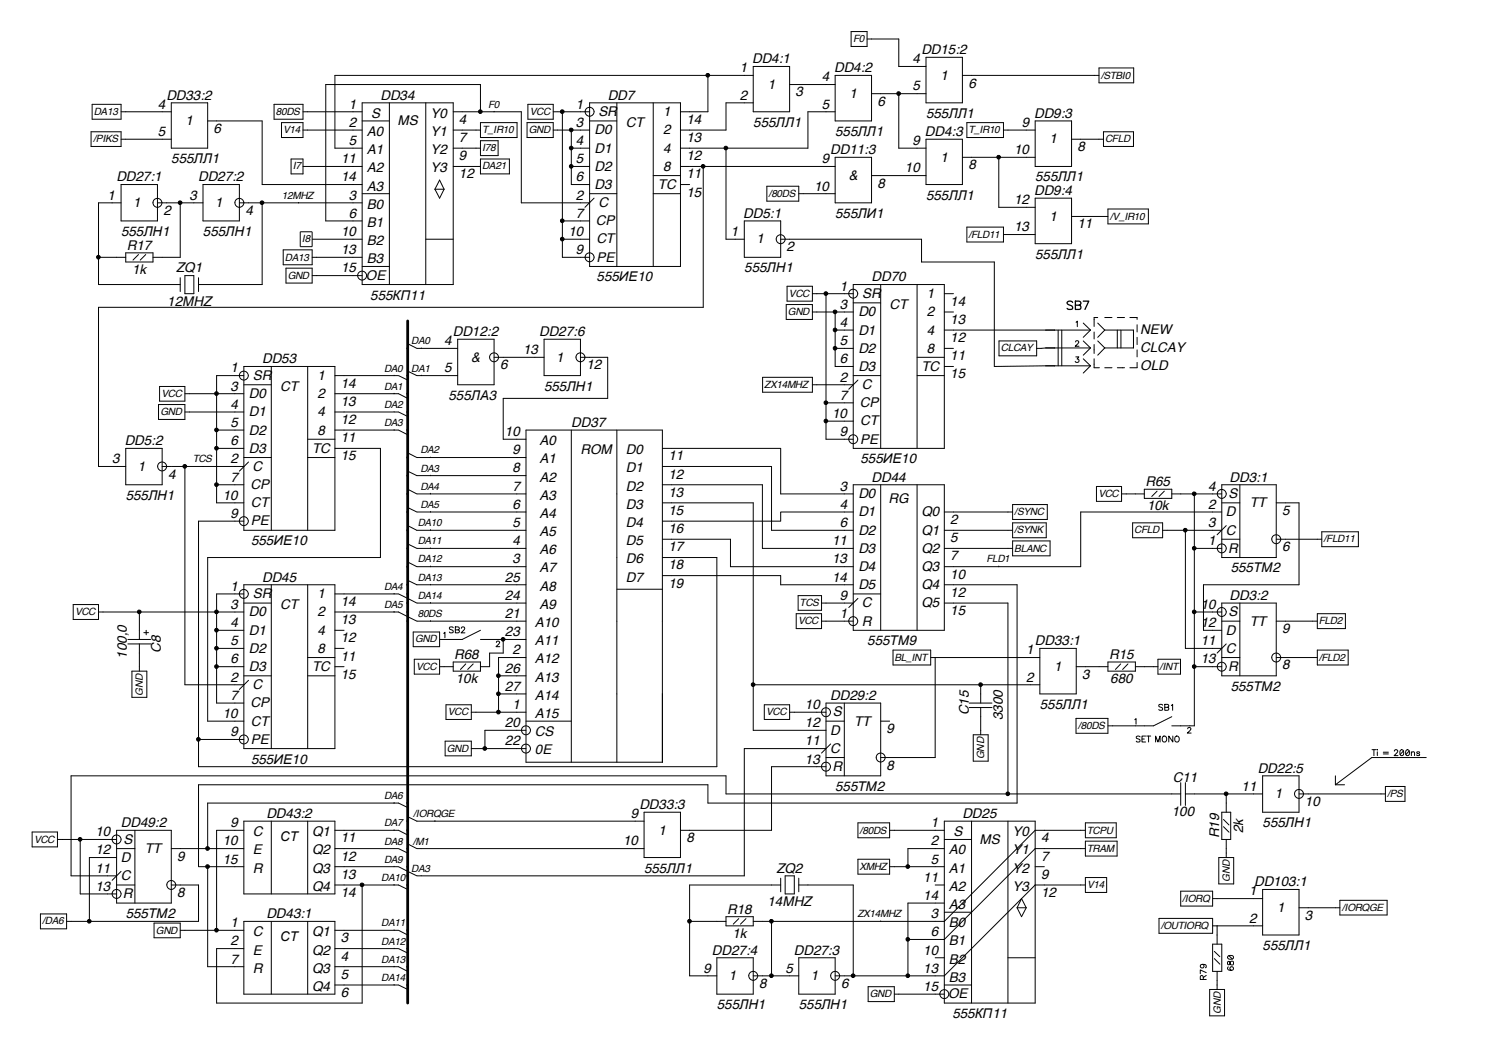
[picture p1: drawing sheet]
<svg xmlns="http://www.w3.org/2000/svg" width="297mm" height="210mm" viewBox="0 0 297 210" stroke-linecap="round" stroke-linejoin="round" font-family="sans-serif">
<g fill="#000" stroke="#000" stroke-width=".2">
<circle cx="140.8" cy="15" r=".37"/>
<circle cx="178.8" cy="18.6" r=".37"/>
<circle cx="95.6" cy="22.2" r=".37"/>
<circle cx="111.9" cy="22.2" r=".37"/>
<circle cx="113.6" cy="33.1" r=".37"/>
<circle cx="113.6" cy="29.5" r=".37"/>
<circle cx="113.6" cy="25.9" r=".37"/>
<circle cx="139.9" cy="33.1" r=".37"/>
<circle cx="144.4" cy="29.5" r=".37"/>
<circle cx="198.7" cy="31.3" r=".37"/>
<circle cx="19.6" cy="51.2" r=".37"/>
<circle cx="35.8" cy="40.3" r=".37"/>
<circle cx="52.1" cy="40.3" r=".37"/>
<circle cx="111.9" cy="43.9" r=".37"/>
<circle cx="111.9" cy="47.6" r=".37"/>
<circle cx="164.3" cy="58.4" r=".37"/>
<circle cx="43.1" cy="78.3" r=".37"/>
<circle cx="166.1" cy="65.6" r=".37"/>
<circle cx="166.1" cy="62" r=".37"/>
<circle cx="166.1" cy="69.3" r=".37"/>
<circle cx="36.8" cy="92.8" r=".37"/>
<circle cx="43.1" cy="89.2" r=".37"/>
<circle cx="43.1" cy="85.5" r=".37"/>
<circle cx="43.1" cy="96.4" r=".37"/>
<circle cx="164.3" cy="83.8" r=".37"/>
<circle cx="164.3" cy="80.1" r=".37"/>
<circle cx="237.6" cy="98.2" r=".37"/>
<circle cx="235.8" cy="105.5" r=".37"/>
<circle cx="237.6" cy="109.1" r=".37"/>
<circle cx="27.7" cy="121.7" r=".37"/>
<circle cx="43.1" cy="125.4" r=".37"/>
<circle cx="43.1" cy="132.6" r=".37"/>
<circle cx="43.1" cy="121.7" r=".37"/>
<circle cx="43.1" cy="129" r=".37"/>
<circle cx="99.2" cy="138" r=".37"/>
<circle cx="99.2" cy="134.4" r=".37"/>
<circle cx="100.1" cy="127.2" r=".37"/>
<circle cx="149.8" cy="136.2" r=".37"/>
<circle cx="195.1" cy="136.2" r=".37"/>
<circle cx="237.6" cy="132.6" r=".37"/>
<circle cx="237.6" cy="121.7" r=".37"/>
<circle cx="39.5" cy="147.1" r=".37"/>
<circle cx="96.4" cy="148.9" r=".37"/>
<circle cx="99.2" cy="141.7" r=".37"/>
<circle cx="200.5" cy="157.9" r=".37"/>
<circle cx="243.9" cy="157.9" r=".37"/>
<circle cx="15.9" cy="167" r=".37"/>
<circle cx="41.3" cy="168.8" r=".37"/>
<circle cx="41.3" cy="172.4" r=".37"/>
<circle cx="72" cy="176.1" r=".37"/>
<circle cx="180.6" cy="172.4" r=".37"/>
<circle cx="17.8" cy="183.3" r=".37"/>
<circle cx="43.1" cy="185.1" r=".37"/>
<circle cx="137.2" cy="183.3" r=".37"/>
<circle cx="153.5" cy="183.3" r=".37"/>
<circle cx="153.5" cy="194.1" r=".37"/>
<circle cx="169.7" cy="194.1" r=".37"/>
<circle cx="180.6" cy="194.1" r=".37"/>
<circle cx="180.6" cy="186.9" r=".37"/>
</g>
<g fill="none" stroke="#000" stroke-width=".2">
<path d="M140.8 15v7.2h-5.4M149.9 13.2h7.2v9h-7.2zM149.9 15h-83.3v14.5h5.5M157.1 16.8h9.1M166.2 15h7.2v9.1h-7.2zM169.3 6.3h3.2v2.9h-3.2zM172.5 7.8h6.3v5.4h5.4M173.4 18.6h10.8M178.8 18.6v10.9h5.4M184.2 11.4h7.3v9.1h-7.3zM191.5 15h27.2M218.7 13.5h6.9v3h-6.9z"/>
<path d="M18.1 26.2h6v2.9h-6zM18.3 20.8h5.8v2.9h-5.8zM24.1 22.2h10M24.1 27.7h10M24.1 36.7h7.2v7.3h-7.2zM34.1 20.5h7.2v9h-7.2zM40.4 36.7h7.2v7.3h-7.2zM41.3 24.1h10.9v12.6h19.9M54.5 20.8h5.8v2.9h-5.8zM56 24.4h4.3v3h-4.3zM57.9 31.6h2.4v3h-2.4zM60.3 22.2h11.8"/>
<path d="M60.3 33.1h11.8M60.3 25.9h11.8M72.1 20.5h18.1v36.1h-18.1zM72.1 24.1h5.4M72.1 38.5h5.4M77.5 20.5v36.1M84.7 20.5v36.1M86.5 37.6l1-1.8 .8 1.8M86.5 37.6l1 1.8 .8-1.8M86.5 37.6h1.8M90.2 22.2h13.5v18.2h13.6M90.2 33.1h5.4"/>
<path d="M90.2 25.9h5.4M90.2 29.5h5.4M95.6 22.2v-5.4h-30.8v27.2h7.3M95.6 24.4h7.3v3h-7.3zM95.6 28h3.5v3h-3.5zM95.6 31.6h5.7v3h-5.7zM98.3 22.2h.1M104.9 24.4h5.2v3h-5.2zM105 20.8h5.1v2.9h-5.1zM110.1 22.2h7.2M110.1 25.9h7.2M111.9 22.2v29h5.4"/>
<path d="M113.7 33.1h3.6M113.7 25.9v10.8h3.6M113.7 29.5h3.6M117.3 20.5h18.1v32.5h-18.1zM117.3 24.1h5.4M117.3 38.5h5.4M118.2 39.4l-1.8 1.8M122.7 20.5v32.5M130 34.9h5.4M130 38.5h5.4M130 20.5v32.5M135.4 33.1h30.8"/>
<path d="M135.4 36.7h1.8M139.9 33.1v28h-120.3v31.7h5.4M144.4 29.5v18.1h3.7M149.9 20.5h-5.5v5.4h-9M152.6 37.1h6.3v2.9h-6.3zM158.9 38.5h7.3M166.2 22.2h-5.5v7.3h-25.3M166.2 31.3h7.2v9.1h-7.2zM173.4 34.9h10.8M184.2 27.7h7.3v9h-7.3zM191.5 31.3h14.5M192.4 24.4h7.2v3h-7.2z"/>
<path d="M198.7 31.3v9.9h7.3M199.6 25.9h6.4M206 24.1h7.2v9h-7.2zM206 39.4h7.2v9.1h-7.2zM213.2 27.7h6.3M219.5 26.2h6v2.9h-6zM19.6 51.2h5.4M24.1 40.4h-4.5v16.2h16.3M25 50.3h5.4v1.8h-5.4zM27.6 50.6l-1.1 1.1M29 50.6l-1.1 1.1M31.3 40.4h9.1"/>
<path d="M35.9 40.4v10.8h-5.5M35.9 55.3v2.7M36.8 54.8h1.8v3.6h-1.8zM39.5 55.3v2.7M47.6 40.4h24.5M52.2 40.4v16.2h-12.7M56.3 49.7h5.8v3h-5.8zM56.9 53.4h5.2v2.9h-5.2zM59.4 40.3v.1M59.7 46.1h2.4v3h-2.4zM62.1 47.6h10M62.1 54.8h10"/>
<path d="M62.1 51.2h10M72.1 53h5.4M84.7 47.6h5.5M111.9 47.6h5.4M111.9 44h5.4M148.1 44h7.2v7.2h-7.2zM155.3 47.6h28v4.5h14.5v20.8l19.2-.1M156.6 57h5v2.9h-5zM161.6 58.4h8.2M164.3 58.4v29h5.5M169.8 56.6h18.1v32.6h-18.1zM175.2 56.6v32.6"/>
<path d="M182.5 56.6v32.6M187.9 58.4h1.8M192.4 45.2h7.2v2.9h-7.2zM199.6 46.7h6.4M213.2 43.1h7.2M220.4 41.6h8.1v2.9h-8.1zM31.7 76.9h5.1v2.9h-5.1zM36.8 78.3h11.7M48.5 74.7h-5.4v25.3h5.4M48.5 72.9h18.1v32.6h-18.1zM48.5 76.6h5.5M54 72.9v32.6"/>
<path d="M61.2 72.9v32.6M66.6 74.7h12.7l1.8 .9M66.6 78.3h12.7l1.8 1M78.4 74.6v.1M78.4 78.2v.1M81.1 73.8l1.8 .9h8.2M81.1 68.4l1.8 .9h8.2M83.8 69.2v.1M83.8 74.6v.1M91.1 67.5h7.2v9.1h-7.2zM98.3 71.1h9.9M108.2 67.5h7.3v7.2h-7.3z"/>
<path d="M115.5 71.1h5.4v8.2h-20.8v8.1h4.5M151.7 75.1h9.9v2.9h-9.9zM156.4 60.6h5.2v3h-5.2zM161.6 76.6h8.2M161.6 62.1h8.2M166.2 69.3h3.6M166.2 62.1v10.8h3.6M166.2 65.7h3.6M169.8 74.7h5.4M169.8 60.3h5.4M170.7 75.6l-1.8 1.8M182.5 74.7h5.4"/>
<path d="M182.5 71.1h5.4M187.9 69.3h1.8M187.9 65.7h29.1M187.9 72.9h1.8M187.9 62.1h1.8M198.8 67.8h7.4v3h-7.4zM210.5 65.7v7.1M211.2 65.7v7.1M214 68l.1-.2h.3l.2 .3-.7 .8h.8M214 71h.6l-.3 .4a.38 .38 0 0 1 .4 .4 .38 .38 0 0 1-.4 .4 .38 .38 0 0 1-.4-.3M214.1 64.1l.2-.2v1.1M215.5 71.4l1.5 1.4"/>
<path d="M215.5 67.8l1.5 1.4M215.5 64.3l1.5 1.4M217 69.2l-10.8 .1M217 69.2l-1.5 1.5M217 65.7l-1.5 1.4M217 72.8l-1.5 1.4M217.7 71.4v1.8h1M217.7 66.1v1.4M217.7 68.6v1.7M218.4 67.8l1.4 1.4M218.4 63.2h-.7v1.8M218.4 64.3l1.4 1.4"/>
<path d="M219.8 65.7h5.7v3.5h-5.7M219.8 73.2h1.4M219.8 69.2l-1.4 1.5M219.8 65.7l-1.4 1.4M219.8 63.2h1.4M222.3 73.2h1.4M222.3 63.2h1.4M222.3 65.7v3.5M223 65.7v3.5M224.8 63.2h1.4v.4M226.2 72.1v1.1h-1.4M226.2 64.6v1.5"/>
<path d="M226.2 67.1v1.5M226.2 69.6v1.4M25 89.2h7.3v7.2h-7.3zM31.5 80.5h5.3v3h-5.3zM32.3 92.8h16.2M36.8 82h11.7M36.8 92.8v43.4h11.7M40.4 92.7v.1M43.1 85.6h5.4M43.1 96.4h5.4M43.1 89.2h5.4M48.5 91h5.5"/>
<path d="M49.4 91.9l-1.8 1.8M61.2 91h5.4M61.2 87.4h5.4M66.6 85.6h12.7l1.8 .9M66.6 82h12.7l1.8 .9M66.6 89.2h9.1v21.7h-34.4v32.6h7.2M78.4 81.9v.1M78.4 85.5v.1M81.1 97.3l1.8 1h21.7M81.1 90.1l1.8 .9h21.7M81.1 93.7l1.8 .9h21.7M85.6 90.9v.1"/>
<path d="M85.6 94.5v.1M85.6 98.1v.2M104.6 85.6h27.2v66.1h-27.2zM113.7 85.6v66.1M122.7 85.6v66.1M131.8 92.8h21.7v12.7h16.3M131.8 96.4h19.9v12.7h18.1M131.8 89.2h23.5v9.1h14.5M164.3 80.2h5.5M164.3 83.8h5.5M169.8 96.4h18.1v29h-18.1zM175.2 96.4v29"/>
<path d="M182.5 96.4v29M218.1 96.8h5v3h-5zM223.1 98.3h4.6M227.7 97.3h5.4v1.9h-5.4zM230.2 97.7l-1 1.1M231.6 97.7l-1 1.1M233.1 98.3h10M237.6 98.3v46.1h-4.5M243.1 96.4h10.8v14.5h-10.8zM246.7 96.4v14.5M48.5 118.2h-5.4v21.7h5.4M48.5 120h5.5"/>
<path d="M48.5 103.7h-9v48.8h103.1v-41.6h-10.8M48.5 116.3h18.1v32.6h-18.1zM54 116.3v32.6M61.2 116.3v32.6M66.6 118.2h12.7l3.6 1.8h21.7M78.4 118.1v.1M81.1 111.8l1.8 .9h21.7M81.1 108.2l1.8 .9h21.7M81.1 101l1.8 .9h21.7M81.1 115.5l1.8 .8h21.7M81.1 104.6l1.8 .9h21.7M85.6 101.8v.1"/>
<path d="M85.6 105.4v.1M85.6 109v.1M85.6 112.6v.1M85.6 116.3h.1M85.6 119.9v.1M122.7 117.2h9.1M131.8 107.3h13.5v5.4h24.5M131.8 114.5h23.5v1.8h14.5M131.8 100h18.1v45.3h14.4M158.8 118.5h4.6v2.9h-4.6zM163.4 120h6.4M169.8 118.2h5.4"/>
<path d="M169.8 101.9h-14.5v1.8h-23.5M170.7 119.1l-1.8 1.8M187.9 116.3h14.5v43.5h-61.6v-3.7h-101.3v16.3h9M187.9 120h12.6v38M187.9 109.1h13.6M187.9 101.9h13.6M187.9 105.5h13.6M198.7 112.6v.1M201.5 104h6.7v3h-6.7zM201.5 100.4h6.9v2.9h-6.9zM201.5 107.6h7.4v3h-7.4zM225.3 104h6v3h-6z"/>
<path d="M231.3 105.5h11.8M235.8 105.5v23.5h7.3M237.6 109.1h5.5M243.1 120h10.8v14.5h-10.8zM243.1 101.9h-28.1v10.8h-27.1M243.1 100h3.6M243.1 107.3h3.6M244 104.6l-1.9 1.8M246.7 120v14.5M253.9 100h4.5v16.3h-19v9.1h3.7M253.9 107.3h9.1M263 105.8h7.3v3h-7.3z"/>
<path d="M14.6 120.3h5v2.9h-5zM19.6 121.8h28.9M25.4 127.2h4.6M25.4 128.1h4.6M26.2 133.5h3v5.2h-3zM27.7 121.8v5.4M27.7 128.1v5.4M28.6 125.9h.9M29.1 125.4v.9M43.1 125.4h5.4M43.1 129h5.4M43.1 132.6h5.4"/>
<path d="M48.5 134.5h5.5M49.4 135.4l-1.8 1.8M61.2 134.5h5.4M61.2 130.8h5.4M66.6 121.8h12.7l3.6 1.8h21.7M66.6 125.4h1.9M66.6 129h1.9M66.6 132.6h1.9M78.4 121.7v.1M82.2 125.7h5.3v3h-5.3zM82.4 131.2h5.1v2.9h-5.1zM85.6 123.5v.1"/>
<path d="M87.5 132.6h2.7M88.3 126l.2-.2v1.1M90.2 124.9l-.3-.2-.4 .1v.4l.6 .2 .1 .3-.3 .2-.5-.2M90.2 131.7h5.4v1.8h-5.4zM90.6 124.7l.7 .1 .1 .2-.3 .3 .3 .2-.1 .4h-.7zM90.6 125.3h.5M91.8 125l.2-.3 .4 .2v.3l-.7 .7h.8M92.7 132.1l-1.1 1.1M94.1 132.1l-1.1 1.1M95.6 125.4l-3.7 1.8h-4.4M95.6 127.2h9M98.8 127.8v-.2h.4l.2 .3-.7 .8h.7"/>
<path d="M99.2 134.5h5.4M99.2 138.1h5.4M100.1 127.2v2.7h-2.7v2.7h-1.8M104.6 130.8h-5.4v10.9M149.9 136.2h57M158.4 122.1h5v3h-5zM163.4 123.6h6.4M164.3 139.9h10.9v14.5h-10.9zM168 139.9v14.5M177.7 129.3h7.5v3h-7.5zM185.2 130.8h21.7M186.1 130.8v19.9h-10.9"/>
<path d="M192.8 139.9h4.6M195.1 136.2v3.7M206.9 129h7.2v9.1h-7.2zM214.1 132.6h6.3M220.4 131.7h5.5v1.8h-5.5zM223 132.1l-1.1 1.1M224.4 132.1l-1 1.1M225.9 132.6h4.5M230.4 131.2h4.5v2.9h-4.5zM237.6 121.8h5.5M237.6 132.6h5.5M243.1 123.6h3.6"/>
<path d="M243.1 130.8h3.6M244 128.1l-1.9 1.8M253.9 123.6h8.2M253.9 130.8h8.2M262.1 122.1h5.6v3h-5.6zM262.1 129.3h6.1v3h-6.1zM39.5 147.1h9M78.4 159.7v.1M88.6 147.5h5.2v2.9h-5.2zM88.7 140.2h5.1v2.9h-5.1zM93.8 148.9h10.8M93.8 141.7h10.8"/>
<path d="M104.6 145.3h-8.1v3.6M104.6 143.5h9.1M152.1 140.2h5v2.9h-5zM157.1 141.7h7.2M164.3 148.9h-16.2v25.4h-65.2l-3.6-1.9h-12.7M164.3 152.5h-10.8v12.7h-18.1M164.3 150.7h3.7M164.3 143.5h3.7M165.3 148l-1.9 1.8M175.2 143.5h1.8M192.8 140.8h4.6M193.6 146.2h3v5.2h-3z"/>
<path d="M195.1 140.8v5.4M214.1 142.9h6.3v3h-6.3zM225.8 143.2l.2-.2v1.1M226.8 146.6l-.2-.2-.5 .2v.3l.6 .2v.5h-.4l-.2-.1M227.2 147h.5M227.9 146.4h-.7v1.2h.7M228.1 146.4h.8M228.5 146.4v1.2M229.9 147.6v-1.2l.5 1.2 .4-1.2v1.2M231.3 146.6l.3-.2a.58 .58 0 0 1 .5 .7 .58 .58 0 0 1-.7 .5l-.2-.4zM231.3 140.3l-.2-.2-.6 .2 .1 .3 .6 .2v.5h-.4l-.3-.1M231.7 140.1l.7 .1 .1 .2-.3 .3 .3 .2-.1 .4h-.7z"/>
<path d="M231.7 140.7h.5M233 140.4l.3-.3v1.2M233.1 142.6l-3.6 1.8h-9.1M233.3 146.4v1.2l-.8-1.2v1.2M233.8 146.6l.3-.2a.58 .58 0 0 1 .5 .7 .58 .58 0 0 1-.7 .5l-.2-.4zM234.9 158h-90.5v-3.6h-130.3v19.9h9.1M234.9 155.7v4.5M235.8 155.7v4.5M235.8 158h15.4M236.3 145l.1-.2h.3l.2 .3-.7 .8h.8M244 158v3.6M251.2 154.4h7.2v7.2h-7.2z"/>
<path d="M258.4 158h17.2M265.7 156.1h1.8M265.7 154.4v1.7M273 149.2h.8M273.3 149.2v1.1M274 149.1v.1zM274 149.6v.7M275.2 149.7h1M275.2 150h1M275.6 156.5h3.9v2.9h-3.9zM277.4 149.5l.2-.3 .4 .1v.3l-.6 .7h.7M278.7 149.2h.1a.62 .62 0 0 1 .5 .5 .62 .62 0 0 1-.5 .6l-.2-.2-.1-.4z"/>
<path d="M279.2 149.4l-.6 .7M279.8 149.2h.2a.62 .62 0 0 1 .4 .5 .62 .62 0 0 1-.4 .6l-.3-.2v-.4zM280.4 149.4l-.7 .7M280.8 149.8l.3-.2h.2l.1 .7M280.8 149.6v.7M282.4 149.7l-.2-.1-.3 .1 .5 .3v.3h-.3l-.2-.1M283.8 150.7h-10.9l-7.2 5.4M6.4 165.5h5v3h-5zM11.4 167h11.8M16 167v10.9h7.2M23.2 168.8h3.6M23.2 170.6h-5.4v12.7"/>
<path d="M23.2 165.2h10.9v14.5h-10.9zM23.2 176.1h3.6M24.1 173.4l-1.8 1.7M26.8 165.2v14.5M34.1 168.8h14.4M34.1 176.1h5.4v7.2h-26.2M41.3 172.4v19.9h7.2M48.5 163.4h18.1v14.5h-18.1zM48.5 165.2h-5.4v19.9M54 163.4v14.5M61.2 163.4v14.5M66.6 168.8h12.7l1.8 .9"/>
<path d="M66.6 165.2h12.7l1.8 .9M66.6 176.1h12.7l1.8 .9M72.1 176.1v23.5h-29v-10.9h5.4M78.4 165.1v.1M78.4 168.8h.1M78.4 172.4h.1M78.4 176v.1M81.1 167.9l1.8 .9h45.2M81.1 160.7l-1.8-.9h-38v9M81.1 162.5l1.8 .9h45.2M83.8 168.8h.1M83.8 174.2v.1"/>
<path d="M86.5 163.3v.1M128.1 161.6h7.3v9h-7.3zM155.3 174.7v2.7M155.3 176.1h-18.1v18.1h5.4M156.2 174.3h1.8v3.6h-1.8zM158.9 176.1h10.9v18.1M158.9 174.7v2.7M170.7 163.7h6.3v3h-6.3zM170.7 171h6.3v2.9h-6.3zM177 172.4h10.9M177 165.2h10.9M186.1 176.1h1.8"/>
<path d="M187.9 168.8h-7.3v3.6M187.9 179.7h-7.3v14.5M187.9 167h5.4M187.9 163.4h18.1v36.2h-18.1zM193.3 163.4v36.2M200.5 163.4v36.2M206 172.4h1.8M215.9 168.8h-9.9l-18.1 18.1h-7.3M215.9 165.2h-9.9l-18.1 18.1h-38M215.9 176.1h-9.9l-18.1 18.1h-21.7M215.9 163.7h6.2v3h-6.2zM215.9 167.4h6.3v2.9h-6.3z"/>
<path d="M215.9 174.6h4.3v3h-4.3zM234.9 177.3h6.4v3h-6.4zM241.3 178.8h9.9M242.5 170.6h2.9v5.3h-2.9zM243.1 161.6h1.8v5.4h-1.8zM243.4 163l1.1 1.1M243.4 164.5l1.1 1.1M244 167v3.6M251.2 177h7.2v9h-7.2zM266.6 179.1h9.4v2.9h-9.4zM8 181.8h5.3v3h-5.3zM30.6 183.7h5.3v2.9h-5.3z"/>
<path d="M35.9 185.1h12.6M48.5 183.3h18.1v14.5h-18.1zM54 183.3v14.5M61.2 183.3v14.5M66.6 196h12.7l1.8 .9M66.6 188.7h12.7l1.8 .9M66.6 185.1h12.7l1.8 .9M66.6 192.3h12.7l1.8 1M78.4 185v.1M78.4 188.7h.1M78.4 192.2v.1M78.4 195.9v.1"/>
<path d="M137.2 183.3h7.2M142.6 190.6h7.3v7.2h-7.3zM144.4 182.4h5.5v1.8h-5.5zM147 182.8l-1.1 1.1M148.4 182.8l-1.1 1.1M149.9 194.2h9M153.5 183.3v10.9M158.9 190.6h7.3v7.2h-7.3zM172.7 196.3h5.2v3h-5.2zM175.2 183.2v.1M177.9 197.8h10M186.1 190.6h1.8"/>
<path d="M187.9 196h5.4M187.9 181.5h5.4M200.5 190.6h5.5M202.4 180.6h1.8M202.4 180.6l.8-1.8 1 1.8M202.4 180.6l.8 1.8 1-1.8M230.6 182.7h10.7v3h-10.7zM239.2 191.9a.37 .37 0 0 1 .3 .5 .37 .37 0 0 1-.6 .1 .37 .37 0 0 1 .1-.6h.2a.54 .54 0 0 1 .8 .3l-.2 .3M239.4 194.9l-.1-.7-.2-.1-.3 .1v.7h1.2M240 193.5l-1.2-.5v.7M240 194.1l-.6 .4M240.7 196.9h2.9v5.2h-2.9z"/>
<path d="M241.3 184.2h9.9M241.3 187.8h1.8v5.5h-1.8zM241.6 189.3l1.1 1M241.6 190.7l1.1 1.1M242.1 184.2v3.6M242.1 193.3v3.6M244.3 191.3v.6h.3a.49 .49 0 0 1 .2-.6 .49 .49 0 0 1 .6 0v.6a.49 .49 0 0 1-.6 0 .49 .49 0 0 1-.2-.6zM244.3 190.3l.4-.2h.5l.2 .3a.62 .62 0 0 1-.6 .5 .62 .62 0 0 1-.6-.5zM244.4 192.4h-.1a.37 .37 0 0 0 .2 .6l.5 .1a.36 .36 0 0 0 .4-.5 .36 .36 0 0 0-.6-.2 .36 .36 0 0 0 .1 .6l.1 .1M244.5 190.1l.7 .7M258.4 180.6h8.2"/>
<circle cx="117.3" cy="22.2" r=".89"/>
<circle cx="31.3" cy="40.4" r=".89"/>
<circle cx="47.6" cy="40.4" r=".89"/>
<circle cx="72" cy="54.8" r=".89"/>
<circle cx="117.3" cy="51.2" r=".89"/>
<circle cx="155.3" cy="47.6" r=".89"/>
<circle cx="169.8" cy="58.4" r=".89"/>
<circle cx="48.5" cy="74.7" r=".89"/>
<circle cx="98.3" cy="71.1" r=".89"/>
<circle cx="115.5" cy="71.1" r=".89"/>
<circle cx="32.3" cy="92.8" r=".89"/>
<circle cx="169.8" cy="87.4" r=".89"/>
<circle cx="243.1" cy="98.3" r=".89"/>
<circle cx="48.5" cy="118.2" r=".89"/>
<circle cx="48.5" cy="103.7" r=".89"/>
<circle cx="243.1" cy="109.1" r=".89"/>
<circle cx="253.9" cy="107.3" r=".89"/>
<circle cx="169.8" cy="123.6" r=".89"/>
<circle cx="243.1" cy="132.6" r=".89"/>
<circle cx="243.1" cy="121.8" r=".89"/>
<circle cx="253.9" cy="130.8" r=".89"/>
<circle cx="48.5" cy="147.1" r=".89"/>
<circle cx="104.6" cy="148.9" r=".89"/>
<circle cx="104.6" cy="145.3" r=".89"/>
<circle cx="164.3" cy="152.5" r=".89"/>
<circle cx="164.3" cy="141.7" r=".89"/>
<circle cx="175.2" cy="150.7" r=".89"/>
<circle cx="258.4" cy="158" r=".89"/>
<circle cx="23.2" cy="167" r=".89"/>
<circle cx="23.2" cy="177.8" r=".89"/>
<circle cx="34.1" cy="176.1" r=".89"/>
<circle cx="149.9" cy="194.1" r=".89"/>
<circle cx="166.2" cy="194.1" r=".89"/>
<circle cx="187.9" cy="197.8" r=".89"/>
</g>
<path d="M81.1 63.9v135.7" fill="none" stroke="#000" stroke-width=".55"/>
<path d="M214 59.9h.7l.3 .2 .1 .3-.4 .3 .4 .3-.2 .5-.9 .1zM215.5 59.9h1.1l-.7 1.7M213.4 60.2a.6 .6 0 0 0-.6-.3 .6 .6 0 0 0-.5 .4l.2 .3 .8 .3 .1 .2-.1 .4-.6 .1-.4-.2M214 60.7h.7" fill="none" stroke="#000" stroke-width=".25"/>
<g font-size="2.7">
<text x="183.3" y="10.8">DD15:2</text>
<text x="147.2" y="14.4">1</text>
<text x="149.6" y="12.6">DD4:1</text>
<text x="152.7" y="17.7">1</text>
<text x="163.5" y="16.2">4</text>
<text x="165.9" y="14.4">DD4:2</text>
<text x="181.6" y="12.6">4</text>
<text x="187.1" y="15.9">1</text>
<text x="192.7" y="17.4">6</text>
<text x="31.4" y="21.6">4</text>
<text x="33.1" y="19.8">DD33:2</text>
<text x="69.4" y="21.6">1</text>
<text x="73.9" y="23.4">S</text>
<text x="75.7" y="19.8">DD34</text>
<text x="85.6" y="23.4">Y0</text>
<text x="114.6" y="21.6">1</text>
<text x="119" y="23.1">SR</text>
<text x="120.9" y="19.8">DD7</text>
<text x="131.9" y="23.1">1</text>
<text x="147.2" y="19.8">2</text>
<text x="158.3" y="19.2">3</text>
<text x="163.5" y="21.6">5</text>
<text x="169" y="19.5">1</text>
<text x="174.6" y="21">6</text>
<text x="181.6" y="18">5</text>
<text x="184.2" y="23.4">555ЛЛ1</text>
<text x="205.7" y="23.4">DD9:3</text>
<text x="31.4" y="27.1">5</text>
<text x="36.9" y="24.9">1</text>
<text x="42.5" y="26.4">6</text>
<text x="69.4" y="25.2">2</text>
<text x="69.4" y="28.8">5</text>
<text x="73" y="27.1">A0</text>
<text x="79.1" y="24.9">MS</text>
<text x="85.6" y="27.1">Y1</text>
<text x="91.3" y="28.3">7</text>
<text x="91.3" y="24.7">4</text>
<text x="114.6" y="25.2">3</text>
<text x="114.6" y="28.8">4</text>
<text x="118.3" y="26.7">D0</text>
<text x="124.5" y="25.2">CT</text>
<text x="131.9" y="26.7">2</text>
<text x="136.6" y="28.3">13</text>
<text x="136.6" y="24.7">14</text>
<text x="149.9" y="25.2">555ЛЛ1</text>
<text x="166.2" y="27.1">555ЛЛ1</text>
<text x="181.6" y="28.8">9</text>
<text x="184" y="27.1">DD4:3</text>
<text x="203.3" y="25.2">9</text>
<text x="208.8" y="28.5">1</text>
<text x="34.1" y="32.5">555ЛЛ1</text>
<text x="67.9" y="32.5">11</text>
<text x="73" y="30.7">A1</text>
<text x="73" y="34.3">A2</text>
<text x="85.6" y="30.7">Y2</text>
<text x="85.6" y="34.3">Y3</text>
<text x="91.3" y="35.5">12</text>
<text x="91.3" y="31.9">9</text>
<text x="114.6" y="32.5">5</text>
<text x="118.3" y="30.4">D1</text>
<text x="118.3" y="34">D2</text>
<text x="131.9" y="30.4">4</text>
<text x="131.9" y="34">8</text>
<text x="136.6" y="31.9">12</text>
<text x="136.6" y="35.5">11</text>
<text x="163.5" y="32.5">9</text>
<text x="165.2" y="30.7">DD11:3</text>
<text x="168.9" y="35.8">&amp;</text>
<text x="180" y="34.3">10</text>
<text x="187.1" y="32.2">1</text>
<text x="192.7" y="33.7">8</text>
<text x="201.8" y="30.7">10</text>
<text x="214.4" y="30.1">8</text>
<text x="21.4" y="39.7">1</text>
<text x="23.2" y="36.1">DD27:1</text>
<text x="26.5" y="41.2">1</text>
<text x="37.7" y="39.7">3</text>
<text x="39.4" y="36.1">DD27:2</text>
<text x="42.8" y="41.2">1</text>
<text x="67.9" y="36.1">14</text>
<text x="69.4" y="39.7">3</text>
<text x="73" y="37.9">A3</text>
<text x="73" y="41.5">B0</text>
<text x="114.6" y="36.1">6</text>
<text x="114.6" y="39.7">2</text>
<text x="118.3" y="37.6">D3</text>
<text x="119" y="41.2">C</text>
<text x="130.9" y="37.6">TC</text>
<text x="136.6" y="39.1">15</text>
<text x="162" y="37.9">10</text>
<text x="174.6" y="37.3">8</text>
<text x="184.2" y="39.7">555ЛЛ1</text>
<text x="201.8" y="40.6">12</text>
<text x="205.7" y="38.8">DD9:4</text>
<text x="206" y="36.1">555ЛЛ1</text>
<text x="24.1" y="47">555ЛН1</text>
<text x="32.5" y="42.7">2</text>
<text x="40.4" y="47">555ЛН1</text>
<text x="48.8" y="42.7">4</text>
<text x="67.9" y="47">10</text>
<text x="69.4" y="43.3">6</text>
<text x="73" y="45.1">B1</text>
<text x="113.1" y="47">10</text>
<text x="114.6" y="43.3">7</text>
<text x="118.6" y="44.8">CP</text>
<text x="145.4" y="47">1</text>
<text x="147.9" y="43.3">DD5:1</text>
<text x="166.2" y="43.3">555ЛИ1</text>
<text x="201.8" y="46">13</text>
<text x="208.8" y="43.9">1</text>
<text x="214.4" y="45.4">11</text>
<text x="25.2" y="49.7">R17</text>
<text x="67.9" y="50.6">13</text>
<text x="73" y="48.7">B2</text>
<text x="73" y="52.4">B3</text>
<text x="114.6" y="50.6">9</text>
<text x="118.7" y="52.1">PE</text>
<text x="118.7" y="48.4">CT</text>
<text x="150.5" y="48.4">1</text>
<text x="156.5" y="50">2</text>
<text x="206" y="51.5">555ЛЛ1</text>
<text x="26.3" y="54.5">1k</text>
<text x="35.1" y="54.2">ZQ1</text>
<text x="67.9" y="54.2">15</text>
<text x="72.8" y="55.7">OE</text>
<text x="73.7" y="59.6">555КП11</text>
<text x="118.7" y="56">555ИЕ10</text>
<text x="148.1" y="54.2">555ЛН1</text>
<text x="167.1" y="57.8">1</text>
<text x="171.5" y="59.3">SR</text>
<text x="173.4" y="56">DD70</text>
<text x="184.4" y="59.3">1</text>
<text x="33.3" y="60.8">12MHZ</text>
<text x="167.1" y="61.4">3</text>
<text x="167.1" y="65">4</text>
<text x="170.8" y="62.9">D0</text>
<text x="177" y="61.4">CT</text>
<text x="184.4" y="62.9">2</text>
<text x="189.1" y="64.4">13</text>
<text x="189.1" y="60.8">14</text>
<text x="88.4" y="68.7">4</text>
<text x="90.1" y="66.9">DD12:2</text>
<text x="93.8" y="72">&amp;</text>
<text x="104.1" y="70.5">13</text>
<text x="107.3" y="66.9">DD27:6</text>
<text x="110.7" y="72">1</text>
<text x="167.1" y="68.7">5</text>
<text x="170.8" y="66.6">D1</text>
<text x="170.8" y="70.2">D2</text>
<text x="184.4" y="66.6">4</text>
<text x="184.4" y="70.2">8</text>
<text x="189.1" y="68">12</text>
<text x="189.1" y="71.7">11</text>
<text x="226.9" y="66.4">NEW</text>
<text x="226.9" y="69.9">CLCAY</text>
<text x="45.8" y="77.7">3</text>
<text x="45.8" y="74.1">1</text>
<text x="50.3" y="75.6">SR</text>
<text x="52.2" y="72.3">DD53</text>
<text x="55.8" y="77.7">CT</text>
<text x="63.2" y="75.6">1</text>
<text x="67.8" y="77.1">14</text>
<text x="88.4" y="74.1">5</text>
<text x="99.5" y="73.5">6</text>
<text x="108.2" y="77.7">555ЛН1</text>
<text x="116.7" y="73.5">12</text>
<text x="167.1" y="72.3">6</text>
<text x="167.1" y="75.9">2</text>
<text x="170.8" y="73.8">D3</text>
<text x="171.5" y="77.4">C</text>
<text x="183.3" y="73.8">TC</text>
<text x="189.1" y="75.3">15</text>
<text x="226.9" y="73.5">OLD</text>
<text x="45.8" y="81.3">4</text>
<text x="49.5" y="82.9">D1</text>
<text x="49.5" y="79.2">D0</text>
<text x="63.2" y="82.9">4</text>
<text x="63.2" y="79.2">2</text>
<text x="67.8" y="80.7">13</text>
<text x="89.2" y="79.5">555ЛА3</text>
<text x="165.6" y="83.2">10</text>
<text x="167.1" y="79.5">7</text>
<text x="171.1" y="81">CP</text>
<text x="24.8" y="88.6">DD5:2</text>
<text x="45.8" y="88.6">6</text>
<text x="45.8" y="84.9">5</text>
<text x="49.5" y="86.5">D2</text>
<text x="63.2" y="86.5">8</text>
<text x="67.8" y="84.3">12</text>
<text x="67.8" y="88">11</text>
<text x="100.5" y="86.8">10</text>
<text x="107.4" y="88.6">A0</text>
<text x="113.7" y="84.9">DD37</text>
<text x="167.1" y="86.8">9</text>
<text x="171.2" y="88.3">PE</text>
<text x="171.2" y="84.6">CT</text>
<text x="22.3" y="92.2">3</text>
<text x="27.4" y="93.7">1</text>
<text x="33.4" y="95.2">4</text>
<text x="45.8" y="92.2">2</text>
<text x="45.8" y="95.8">7</text>
<text x="49.5" y="90.1">D3</text>
<text x="50.2" y="93.7">C</text>
<text x="62.1" y="90.1">TC</text>
<text x="67.8" y="91.6">15</text>
<text x="101.9" y="90.4">9</text>
<text x="101.9" y="94">8</text>
<text x="107.4" y="95.8">A2</text>
<text x="107.4" y="92.2">A1</text>
<text x="115.5" y="90.4">ROM</text>
<text x="124.5" y="90.4">D0</text>
<text x="124.5" y="94">D1</text>
<text x="133" y="91.6">11</text>
<text x="133" y="95.2">12</text>
<text x="171.2" y="92.2">555ИЕ10</text>
<text x="173.4" y="95.8">DD44</text>
<text x="244.6" y="95.8">DD3:1</text>
<text x="25" y="99.4">555ЛН1</text>
<text x="44.3" y="99.4">10</text>
<text x="49.8" y="97.3">CP</text>
<text x="49.9" y="100.9">CT</text>
<text x="101.9" y="101.2">6</text>
<text x="101.9" y="97.6">7</text>
<text x="107.4" y="99.4">A3</text>
<text x="124.5" y="101.2">D3</text>
<text x="124.5" y="97.6">D2</text>
<text x="133" y="98.8">13</text>
<text x="167.1" y="97.6">3</text>
<text x="167.1" y="101.2">4</text>
<text x="170.8" y="99.1">D0</text>
<text x="176.8" y="100">RG</text>
<text x="227.9" y="96.7">R65</text>
<text x="228.2" y="101.5">10k</text>
<text x="240.4" y="97.6">4</text>
<text x="240.4" y="101.2">2</text>
<text x="244.4" y="99.1">S</text>
<text x="248.7" y="100.9">TT</text>
<text x="45.8" y="103.1">9</text>
<text x="49.9" y="104.5">PE</text>
<text x="101.9" y="104.9">5</text>
<text x="107.4" y="106.7">A5</text>
<text x="107.4" y="103.1">A4</text>
<text x="124.5" y="104.9">D4</text>
<text x="133" y="102.5">15</text>
<text x="133" y="106.1">16</text>
<text x="167.1" y="104.9">6</text>
<text x="170.8" y="106.4">D2</text>
<text x="170.8" y="102.8">D1</text>
<text x="183.3" y="106.4">Q1</text>
<text x="183.3" y="102.8">Q0</text>
<text x="189.1" y="104.2">2</text>
<text x="189.1" y="107.9">5</text>
<text x="240.4" y="104.9">3</text>
<text x="243.9" y="102.8">D</text>
<text x="243.9" y="106.4">C</text>
<text x="255.1" y="102.5">5</text>
<text x="50" y="108.5">555ИЕ10</text>
<text x="101.9" y="112.1">3</text>
<text x="101.9" y="108.5">4</text>
<text x="107.4" y="110.3">A6</text>
<text x="107.4" y="113.9">A7</text>
<text x="124.5" y="112.1">D6</text>
<text x="124.5" y="108.5">D5</text>
<text x="133" y="113.3">18</text>
<text x="133" y="109.7">17</text>
<text x="165.6" y="108.5">11</text>
<text x="165.6" y="112.1">13</text>
<text x="170.8" y="110">D3</text>
<text x="170.8" y="113.6">D4</text>
<text x="183.3" y="110">Q2</text>
<text x="183.3" y="113.6">Q3</text>
<text x="189.1" y="111.5">7</text>
<text x="240.4" y="108.5">1</text>
<text x="244.3" y="110">R</text>
<text x="244.9" y="113.9">555ТМ2</text>
<text x="255.1" y="109.7">6</text>
<text x="45.8" y="117.5">1</text>
<text x="50.3" y="119">SR</text>
<text x="52.2" y="115.7">DD45</text>
<text x="63.2" y="119">1</text>
<text x="100.5" y="115.7">25</text>
<text x="100.5" y="119.4">24</text>
<text x="107.4" y="117.5">A8</text>
<text x="124.5" y="115.7">D7</text>
<text x="133" y="116.9">19</text>
<text x="165.6" y="115.7">14</text>
<text x="167.1" y="119.4">9</text>
<text x="170.8" y="117.2">D5</text>
<text x="183.3" y="117.2">Q4</text>
<text x="189.1" y="118.7">12</text>
<text x="189.1" y="115.1">10</text>
<text x="244.6" y="119.4">DD3:2</text>
<text x="45.8" y="121.1">3</text>
<text x="45.8" y="124.8">4</text>
<text x="49.5" y="122.7">D0</text>
<text x="55.8" y="121.1">CT</text>
<text x="63.2" y="122.7">2</text>
<text x="67.8" y="124.2">13</text>
<text x="67.8" y="120.5">14</text>
<text x="100.5" y="123">21</text>
<text x="106.4" y="124.8">A10</text>
<text x="107.4" y="121.1">A9</text>
<text x="167.1" y="123">1</text>
<text x="171.5" y="120.8">C</text>
<text x="171.5" y="124.5">R</text>
<text x="183.3" y="120.8">Q5</text>
<text x="189.1" y="122.4">15</text>
<text x="238.9" y="121.1">10</text>
<text x="238.9" y="124.8">12</text>
<text x="244.4" y="122.7">S</text>
<text x="248.7" y="124.5">TT</text>
<text x="255.1" y="126">9</text>
<text x="25.2" y="131" transform="rotate(-90 25.2 131)">100,0</text>
<text x="32" y="129.9" transform="rotate(-90 32 129.9)">C8</text>
<text x="45.8" y="128.4">5</text>
<text x="49.5" y="126.3">D1</text>
<text x="49.5" y="129.9">D2</text>
<text x="63.2" y="126.3">4</text>
<text x="63.2" y="129.9">8</text>
<text x="67.8" y="127.8">12</text>
<text x="67.8" y="131.4">11</text>
<text x="90.4" y="131.1">R68</text>
<text x="100.5" y="126.6">23</text>
<text x="101.9" y="130.2">2</text>
<text x="106.4" y="128.4">A11</text>
<text x="172.6" y="128.4">555ТМ9</text>
<text x="204.2" y="130.2">1</text>
<text x="205.9" y="128.4">DD33:1</text>
<text x="220.7" y="131.1">R15</text>
<text x="238.9" y="128.4">11</text>
<text x="243.9" y="126.3">D</text>
<text x="243.9" y="129.9">C</text>
<text x="45.8" y="132">6</text>
<text x="45.8" y="135.6">2</text>
<text x="49.5" y="133.5">D3</text>
<text x="50.2" y="137.1">C</text>
<text x="62.1" y="133.5">TC</text>
<text x="67.8" y="135">15</text>
<text x="90.7" y="135.9">10k</text>
<text x="100.5" y="133.8">26</text>
<text x="100.5" y="137.4">27</text>
<text x="106.4" y="132">A12</text>
<text x="106.4" y="135.6">A13</text>
<text x="204.2" y="135.6">2</text>
<text x="209.7" y="133.5">1</text>
<text x="215.3" y="135">3</text>
<text x="220.9" y="135.9">680</text>
<text x="238.9" y="132">13</text>
<text x="244.3" y="133.5">R</text>
<text x="244.9" y="137.4">555ТМ2</text>
<text x="255.1" y="133.2">8</text>
<text x="44.3" y="142.8">10</text>
<text x="45.8" y="139.2">7</text>
<text x="49.8" y="140.7">CP</text>
<text x="101.9" y="141.1">1</text>
<text x="106.4" y="139.2">A14</text>
<text x="106.4" y="142.8">A15</text>
<text x="160.1" y="141.1">10</text>
<text x="165.2" y="139.2">DD29:2</text>
<text x="165.7" y="142.6">S</text>
<text x="192.7" y="142.3" transform="rotate(-90 192.7 142.3)">C15</text>
<text x="199.5" y="143.3" transform="rotate(-90 199.5 143.3)">3300</text>
<text x="206.9" y="141.1">555ЛЛ1</text>
<text x="45.8" y="146.5">9</text>
<text x="49.9" y="148">PE</text>
<text x="49.9" y="144.4">CT</text>
<text x="100.5" y="144.7">20</text>
<text x="100.5" y="148.3">22</text>
<text x="106.4" y="146.5">CS</text>
<text x="160.1" y="144.7">12</text>
<text x="160.1" y="148.3">11</text>
<text x="165.2" y="146.2">D</text>
<text x="165.2" y="149.8">C</text>
<text x="169.9" y="144.4">TT</text>
<text x="176.4" y="145.9">9</text>
<text x="50" y="151.9">555ИЕ10</text>
<text x="106.4" y="150.1">0E</text>
<text x="160.1" y="151.9">13</text>
<text x="165.7" y="153.4">R</text>
<text x="176.4" y="153.1">8</text>
<text x="233.3" y="155.5">C11</text>
<text x="250.2" y="153.7">DD22:5</text>
<text x="127.2" y="161">DD33:3</text>
<text x="166.2" y="157.3">555ТМ2</text>
<text x="247" y="157.3">11</text>
<text x="253.6" y="158.8">1</text>
<text x="259.6" y="160.3">10</text>
<text x="19" y="166.4">10</text>
<text x="24" y="164.6">DD49:2</text>
<text x="24.6" y="167.9">S</text>
<text x="45.8" y="164.6">9</text>
<text x="50.3" y="166.4">C</text>
<text x="53" y="162.7">DD43:2</text>
<text x="55.8" y="167.3">СТ</text>
<text x="62.1" y="166.4">Q1</text>
<text x="67.8" y="167.6">11</text>
<text x="125.5" y="162.7">9</text>
<text x="131" y="166.1">1</text>
<text x="136.6" y="167.6">8</text>
<text x="185.2" y="164.6">1</text>
<text x="189.7" y="166.4">S</text>
<text x="191.5" y="162.7">DD25</text>
<text x="194.9" y="167.9">MS</text>
<text x="201.5" y="166.4">Y0</text>
<text x="207.1" y="167.6">4</text>
<text x="233.1" y="162.3">100</text>
<text x="242.5" y="166.8" transform="rotate(-90 242.5 166.8)">R19</text>
<text x="247.4" y="165.7" transform="rotate(-90 247.4 165.7)">2k</text>
<text x="251.2" y="164.6">555ЛН1</text>
<text x="19" y="170">12</text>
<text x="19" y="173.6">11</text>
<text x="24" y="171.5">D</text>
<text x="28.8" y="169.7">TT</text>
<text x="35.2" y="171.2">9</text>
<text x="44.3" y="168.2">10</text>
<text x="44.3" y="171.8">15</text>
<text x="50.3" y="170">E</text>
<text x="50.3" y="173.6">R</text>
<text x="62.1" y="170">Q2</text>
<text x="62.1" y="173.6">Q3</text>
<text x="67.8" y="171.2">12</text>
<text x="124" y="168.2">10</text>
<text x="128.1" y="173.6">555ЛЛ1</text>
<text x="154.5" y="173.6">ZQ2</text>
<text x="185.2" y="168.2">2</text>
<text x="185.2" y="171.8">5</text>
<text x="188.8" y="170">A0</text>
<text x="188.8" y="173.6">A1</text>
<text x="201.5" y="170">Y1</text>
<text x="201.5" y="173.6">Y2</text>
<text x="207.1" y="171.2">7</text>
<text x="19" y="177.2">13</text>
<text x="24" y="175.1">C</text>
<text x="24.5" y="178.7">R</text>
<text x="35.2" y="178.4">8</text>
<text x="62.1" y="177.2">Q4</text>
<text x="67.8" y="178.4">14</text>
<text x="67.8" y="174.8">13</text>
<text x="183.7" y="175.4">11</text>
<text x="183.7" y="179">14</text>
<text x="188.8" y="177.2">A2</text>
<text x="201.5" y="177.2">Y3</text>
<text x="207.1" y="178.4">12</text>
<text x="207.1" y="174.8">9</text>
<text x="248.5" y="178.2">1</text>
<text x="249.5" y="176.3">DD103:1</text>
<text x="25" y="182.7">555ТМ2</text>
<text x="45.8" y="184.5">1</text>
<text x="53" y="182.7">DD43:1</text>
<text x="144.7" y="181.8">R18</text>
<text x="152.7" y="180.3">14MHZ</text>
<text x="185.2" y="182.7">3</text>
<text x="188.8" y="180.9">A3</text>
<text x="188.8" y="184.5">B0</text>
<text x="248.5" y="183.6">2</text>
<text x="254.1" y="181.5">1</text>
<text x="259.6" y="183">3</text>
<text x="45.8" y="188.1">2</text>
<text x="45.8" y="191.7">7</text>
<text x="50.3" y="189.9">E</text>
<text x="50.3" y="186.3">C</text>
<text x="55.8" y="187.2">СТ</text>
<text x="62.1" y="189.9">Q2</text>
<text x="62.1" y="186.3">Q1</text>
<text x="67.8" y="191.1">4</text>
<text x="67.8" y="187.5">3</text>
<text x="141.6" y="189.9">DD27:4</text>
<text x="145.7" y="186.6">1k</text>
<text x="157.9" y="189.9">DD27:3</text>
<text x="183.7" y="189.9">10</text>
<text x="185.2" y="186.3">6</text>
<text x="188.8" y="191.7">B2</text>
<text x="188.8" y="188.1">B1</text>
<text x="251.2" y="189">555ЛЛ1</text>
<text x="50.3" y="193.5">R</text>
<text x="62.1" y="193.5">Q3</text>
<text x="62.1" y="197.2">Q4</text>
<text x="67.8" y="194.7">5</text>
<text x="140" y="193.5">9</text>
<text x="145" y="195">1</text>
<text x="151" y="196.5">8</text>
<text x="156.3" y="193.5">5</text>
<text x="161.3" y="195">1</text>
<text x="167.3" y="196.5">6</text>
<text x="183.7" y="197.2">15</text>
<text x="183.7" y="193.5">13</text>
<text x="188.8" y="195.3">B3</text>
<text x="67.8" y="198.3">6</text>
<text x="142.6" y="200.8">555ЛН1</text>
<text x="158.9" y="200.8">555ЛН1</text>
<text x="188.6" y="198.6">OE</text>
<text x="189.5" y="202.6">555КП11</text>
</g>
<g font-size="2">
<text x="169.8" y="8.4">F0</text>
<text x="219" y="15.6">/STBI0</text>
<text x="18.7" y="22.9">DA13</text>
<text x="54.9" y="22.9">80DS</text>
<text x="97.1" y="21.4">F0</text>
<text x="105.4" y="22.9">VCC</text>
<text x="18.5" y="28.3">/PIKS</text>
<text x="56.3" y="26.5">V14</text>
<text x="95.9" y="26.5">T_IR10</text>
<text x="105.2" y="26.5">GND</text>
<text x="192.7" y="26.5">T_IR10</text>
<text x="219.9" y="28.3">CFLD</text>
<text x="58.3" y="33.7">I7</text>
<text x="95.9" y="33.7">DA21</text>
<text x="95.9" y="30.1">I78</text>
<text x="56.1" y="39.6">12MHZ</text>
<text x="152.9" y="39.2">/80DS</text>
<text x="192.7" y="47.3">/FLD11</text>
<text x="220.8" y="43.7">/V_IR10</text>
<text x="56.7" y="51.8">DA13</text>
<text x="60.1" y="48.2">I8</text>
<text x="57.2" y="55.4">GND</text>
<text x="157" y="59.1">VCC</text>
<text x="156.8" y="62.7">GND</text>
<text x="81.8" y="68.5">DA0</text>
<text x="199.1" y="69.9">CLCAY</text>
<text x="76.4" y="73.9">DA0</text>
<text x="76.4" y="77.5">DA1</text>
<text x="81.8" y="73.9">DA1</text>
<text x="152.1" y="77.1">ZX14MHZ</text>
<text x="31.9" y="82.6">GND</text>
<text x="32.1" y="79">VCC</text>
<text x="76.4" y="81.2">DA2</text>
<text x="76.4" y="84.8">DA3</text>
<text x="38.4" y="92">TCS</text>
<text x="83.7" y="93.8">DA3</text>
<text x="83.7" y="90.2">DA2</text>
<text x="83.7" y="97.4">DA4</text>
<text x="83.7" y="101.1">DA5</text>
<text x="218.5" y="98.9">VCC</text>
<text x="83.1" y="104.7">DA10</text>
<text x="201.8" y="106.1">/SYNK</text>
<text x="201.8" y="102.5">/SYNC</text>
<text x="225.7" y="106.1">CFLD</text>
<text x="263.3" y="107.9">/FLD11</text>
<text x="83.1" y="108.3">DA11</text>
<text x="83.1" y="111.9">DA12</text>
<text x="196.3" y="111.9">FLD1</text>
<text x="201.8" y="109.7">BLANC</text>
<text x="76.4" y="117.4">DA4</text>
<text x="83.1" y="119.1">DA14</text>
<text x="83.1" y="115.5">DA13</text>
<text x="14.9" y="122.4">VCC</text>
<text x="76.4" y="121">DA5</text>
<text x="83.1" y="122.8">80DS</text>
<text x="158.8" y="124.2">VCC</text>
<text x="159.1" y="120.6">TCS</text>
<text x="262.4" y="124.2">FLD2</text>
<text x="82.6" y="127.8">GND</text>
<text x="178" y="131.5">BL_INT</text>
<text x="262.4" y="131.5">/FLD2</text>
<text x="82.8" y="133.3">VCC</text>
<text x="230.7" y="133.3">/INT</text>
<text x="28.4" y="138.4" transform="rotate(-90 28.4 138.4)">GND</text>
<text x="89.1" y="142.3">VCC</text>
<text x="152.4" y="142.3">VCC</text>
<text x="88.9" y="149.5">GND</text>
<text x="214.5" y="145">/80DS</text>
<text x="195.8" y="151.1" transform="rotate(-90 195.8 151.1)">GND</text>
<text x="76.4" y="159">DA6</text>
<text x="276" y="158.6">/PS</text>
<text x="6.8" y="167.7">VCC</text>
<text x="76.4" y="164.4">DA7</text>
<text x="82.2" y="162.6">/IORQGE</text>
<text x="171" y="165.8">/80DS</text>
<text x="216.2" y="165.8">TCPU</text>
<text x="76.4" y="168">DA8</text>
<text x="76.4" y="171.6">DA9</text>
<text x="81.8" y="173.5">DA3</text>
<text x="82.1" y="168">/M1</text>
<text x="171" y="173.1">XMHZ</text>
<text x="216.2" y="169.4">TRAM</text>
<text x="75.9" y="175.3">DA10</text>
<text x="216.3" y="176.7">V14</text>
<text x="235.2" y="179.4">/IORQ</text>
<text x="244.7" y="175.5" transform="rotate(-90 244.7 175.5)">GND</text>
<text x="8.4" y="183.9">/DA6</text>
<text x="31" y="185.7">GND</text>
<text x="75.9" y="184.3">DA11</text>
<text x="170.6" y="182.5">ZX14MHZ</text>
<text x="230.9" y="184.8">/OUTIORQ</text>
<text x="267" y="181.2">/IORQGE</text>
<text x="75.9" y="191.5">DA13</text>
<text x="75.9" y="187.9">DA12</text>
<text x="75.9" y="195.2">DA14</text>
<text x="173.1" y="198.4">GND</text>
<text x="242.9" y="201.7" transform="rotate(-90 242.9 201.7)">GND</text>
</g>
</svg>
